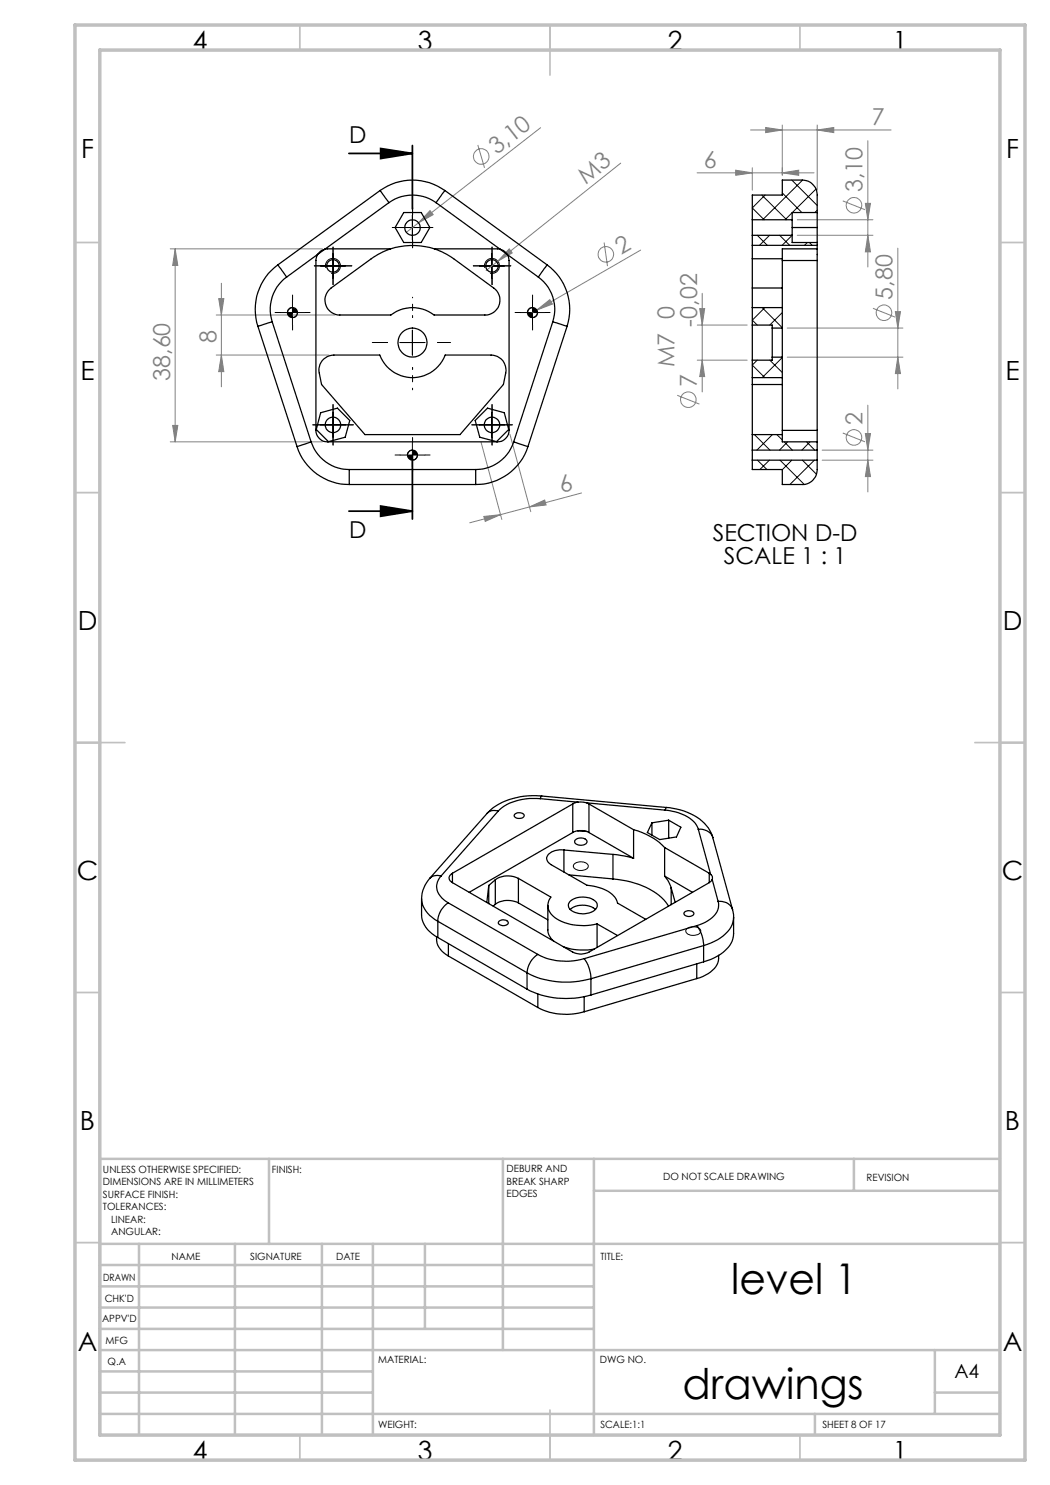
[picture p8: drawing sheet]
<svg xmlns="http://www.w3.org/2000/svg" width="210mm" height="297mm" viewBox="0 0 210 297" stroke-linecap="round" stroke-linejoin="round" font-family="sans-serif">
<g fill="none" stroke="#808080" stroke-width=".2">
<path d="M95.6 29l1.3 4.6M108.1 25.5l-24.4 19.1M124.1 32.6l-24.5 19.6M139.4 34.6h23.4M147.1 34l3.4 .6-3.4 .5zM150.1 26h28.1M150.5 33.5v4.5M153.1 25.5l3.4 .5-3.4 .5zM156.5 25v10M156.5 34.6l3.2-.6v1.1zM163.4 26l3.4-.5v1zM163.4 25v13"/>
<path d="M173.6 28.1v25.3M34 49.8h30.5M35 49.8v38.6M35 49.8l.6 3.3h-1.1zM43.7 59.7h1.1l-.5 3.3zM44.3 56.7v20.7M83.7 44.6l-2.4 1.9M86 42.1l.6 .8-2.9 1.7zM99.6 52.2l-2.4 1.9M101.8 49.8l.6 .8-2.8 1.6zM120.8 48.5l.7 4.7M128.1 50l-20.7 12"/>
<path d="M140.4 58.7v19.7M159.5 44h15.1M159.5 47.1h15.1M168.6 40.2l4.4 1.7M173.1 40.7h1l-.5 3.3zM173.6 47.1l.5 3.3h-1zM179.6 49.6v28.2M43.3 63h23.7M43.3 71h22.5M44.3 71l.5 3.3h-1.1zM107.4 62l2.6-2.1 .5 .9zM107.4 62l-1.8 1"/>
<path d="M135.4 79.1l4.5 1.7M139.5 65h9.9M139.5 72h9.9M139.9 61.7h1l-.5 3.3zM140.4 72l.5 3.3h-1zM157.4 65.6h23.2M157.4 71.4h23.2M174.6 61.7l4.4 1.7M179.1 62.3h1l-.5 3.3zM179.6 71.4l.5 3.3h-1zM34 88.4h30.5M34.5 85.1h1.1l-.6 3.3z"/>
<path d="M96.2 88.4l4.2 15.5M102 86.9l4.2 15.4M116.3 98.6l-16.2 4.3M164.4 90h10.2M164.4 92h10.2M168.6 86.6l4.4 1.8M173.1 86.7h1l-.5 3.3zM173.6 81v17.4M173.6 92l.5 3.3h-1zM96.8 103.3l3.3-.4-3.1 1.4zM100.1 102.9l-6.2 1.7M105.9 101.4l3-1.4 .3 1z"/>
<circle cx="96.2" cy="31.3" r="1.55"/>
<circle cx="121.2" cy="50.9" r="1.56"/>
<circle cx="170.8" cy="41.1" r="1.56"/>
<circle cx="137.7" cy="79.9" r="1.56"/>
<circle cx="176.8" cy="62.5" r="1.55"/>
<circle cx="170.8" cy="87.5" r="1.56"/>
</g>
<g fill="none" stroke="#000" stroke-width=".2">
<path d="M64.1 53.2h5M65.2 53.6a1.5 1.5 0 0 1 1.3-1.9 1.5 1.5 0 0 1 1.6 1.6 1.5 1.5 0 0 1-1.9 1.3M66.6 50.7v5M80 45.5h5M82.5 43v5M95.9 53.2h5M96.9 53.6a1.5 1.5 0 0 1 1.4-1.9 1.5 1.5 0 0 1 1.6 1.6 1.5 1.5 0 0 1-1.9 1.3M98.4 50.7v5M56 62.5h5M58.5 61.5a1.02 1.02 0 0 0-1 1M58.5 60v5M59.5 62.5a.96 .96 0 0 1-1 1"/>
<path d="M80 68.5h5M82.5 66v5M104 62.5h5M106.5 61.5a1.02 1.02 0 0 0-1 1M106.5 60v5M107.5 62.5a1.02 1.02 0 0 1-1 1M64.1 85h5M66.6 82.5v5M80 91h5M82.5 90a1.02 1.02 0 0 0-1 1M82.5 88.5v5M83.5 91a1.02 1.02 0 0 1-1 1"/>
<path d="M95.9 85h5M98.4 82.5v5M114.8 172.8a1.95 1.95 0 0 1 2.9 .3 1.52 1.52 0 0 1-2.3 .9l-.4-.2a.63 .63 0 0 1-.2-1zM137.4 185.7a2.07 2.07 0 0 1 2.7 .4 1.2 1.2 0 0 1-1.6 1l-.5-.1-.6-.3a.61 .61 0 0 1 0-1z"/>
</g>
<path d="M69.8 30.7h12.7M76.1 29.7l6.4 1-6.4 1zM82.5 29.1v12.7M82.5 91.1v12.7M69.8 102.2h12.7M76.1 101.2l6.4 1-6.4 1.1z" fill="none" stroke="#000" stroke-width=".35"/>
<g fill="none" stroke="#000" stroke-width=".2" stroke-dasharray="15.2 1.3 1.3 1.3">
<path d="M64.1 53.2h-1.2M66.6 50.7v-1.3M66.6 55.7v1.2M69.1 53.2h1.3M80 45.5h-1.5M82.5 43v-1.5M82.5 48v1.6M85 45.5h1.6M95.9 53.2h-1.2M98.4 50.7v-1.3M98.4 55.7v1.2M100.9 53.2h1.3"/>
<path d="M56 62.5h-1M58.5 60v-1M58.5 65v1M61 62.5h1M77.5 68.5h-3M77.5 68.5h-.4M82.5 63.5v-.4M82.5 73.5v.4M87.5 68.5h2.6M87.5 68.5h.4M104 62.5h-1M106.5 60v-1"/>
<path d="M106.5 65v1M109 62.5h1M64.1 85h-1.5M66.6 82.5v-1.6M66.6 87.5v1.5M69.1 85h1.6M80 91h-1M82.5 88.5v-1M82.5 93.5v1M85 91h1M95.9 85h-1.5M98.4 82.5v-1.6"/>
<path d="M98.4 87.5v1.5M100.9 85h1.6"/>
</g>
<path d="M82.5 63.5v-4.1" fill="none" stroke="#000" stroke-width=".2" stroke-dasharray="15.2 1.3 1.3 1.3" stroke-dashoffset="15.1"/>
<path d="M82.5 73.5v4.5" fill="none" stroke="#000" stroke-width=".2" stroke-dasharray="15.2 1.3 1.3 1.3" stroke-dashoffset="14.9"/>
<g fill="none" stroke="#c0c0c0" stroke-width=".35">
<path d="M60 5v5M110 5v10M160 5v5M15 48.5h5M200 48.5h5M15 98.5h5M200 98.5h5M15 148.5h10M195 148.5h10M15 198.5h5M200 198.5h5M15 248.5h5"/>
<path d="M200 248.5h5M60 287v5M110 282v10M160 287v5"/>
</g>
<g fill="none" stroke="#c0c0c0" stroke-width=".5">
<path d="M53.8 231.8v17M100.6 231.8v38.2M118.8 231.8v55.2M118.8 238.2h81.2M170.8 231.8v6.4M200 231.8h-180v55.2M20 248.8h180M20 257.3h98.8M20 253h98.8M27.8 248.8v38.2M47 248.8v38.2M64.4 248.8v38.2"/>
<path d="M74.6 248.8v38.2M85 248.8v17M20 265.8h98.8M20 261.5h98.8M20 278.5h54.6M20 274.3h54.6M20 270h180M187 278.5h13M187 270v12.8M20 282.8h180M163 282.8v4.2"/>
</g>
<path d="M15 5h190v287h-190zM20 10h180v277h-180z" fill="none" stroke="#c0c0c0" stroke-width=".7"/>
<g fill="#000">
<path d="M76.1 29.7l6.4 1-6.4 1zM76.1 101.2l6.4 1-6.4 1.1z"/>
<path d="M81.5 91a1.02 1.02 0 0 0 1 1v-1zM82.5 90v1h1v-.1a.97 .97 0 0 0-1-.9zM105.5 62.5a1.02 1.02 0 0 0 1 1v-1zM106.5 61.5v1h1a1.02 1.02 0 0 0-1-1zM57.5 62.5a1.02 1.02 0 0 0 1 1v-1zM58.5 61.5v1h1a.95 .95 0 0 0-1-1z"/>
</g>
<g fill="#808080">
<path d="M107.4 62l2.6-2.1 .5 .9z"/>
<path d="M86 42.1l.6 .8-2.9 1.7z"/>
<path d="M101.8 49.8l.6 .8-2.8 1.6z"/>
<path d="M147.1 34l3.4 .6-3.4 .5zM156.5 34.6l3.2-.6v1.1z"/>
<path d="M153.1 25.5l3.4 .5-3.4 .5zM163.4 26l3.4-.5v1z"/>
<path d="M96.8 103.3l3.3-.4-3.1 1.4zM105.9 101.4l3-1.4 .3 1z"/>
<path d="M35 49.8l.6 3.3h-1.1zM34.5 85.1h1.1l-.6 3.3zM139.9 61.7h1l-.5 3.3zM140.4 72l.5 3.3h-1zM179.1 62.3h1l-.5 3.3zM179.6 71.4l.5 3.3h-1zM173.1 86.7h1l-.5 3.3zM173.6 92l.5 3.3h-1zM173.1 40.7h1l-.5 3.3zM173.6 47.1l.5 3.3h-1z"/>
<path d="M43.7 59.7h1.1l-.5 3.3zM44.3 71l.5 3.3h-1.1z"/>
</g>
<g fill="none" stroke="#000" stroke-width=".25">
<path d="M76 38.1l1.8 2.4M76 38.1a11.1 11.1 0 0 1 13 0M76 38.1l-20.4 14.9M89 38.1l-1.8 2.4M89 38.1l20.4 14.9M55.6 53l1.7 2.4M55.6 53a11 11 0 0 0-4 12.3M57.3 55.4a8 8 0 0 0-2.9 8.9M63.5 50.9l-.3 1v34.2a2.33 2.33 0 0 0 2.3 2.3h34a2.32 2.32 0 0 0 2.3-2.3v-34l-.3-1.2M63.5 50.9l-6.2 4.5M65 49.8l-.7 .3-.8 .8M65 49.8l-1.5 1.1"/>
<path d="M77.8 40.5a8.1 8.1 0 0 1 9.4 0M77.8 40.5l-12.8 9.3M78.1 49.8a14.5 14.5 0 0 1 8.8 0M78.1 49.8h-13.1M78.1 49.8l-1.5 .6-1.9 1-8.5 6.2a2.99 2.99 0 0 0-1.1 3.3 2.99 2.99 0 0 0 2.9 2.1h10.2a7 7 0 0 1 8.6 0h10.2a2.97 2.97 0 0 0 2.8-2 2.97 2.97 0 0 0-1.1-3.4l-8.4-6.2-1.9-1-1.5-.6M80.8 42.5h3.4l1.8 3-1.8 3h-3.4l-1.8-3zM86.9 49.8h13.1M87.2 40.5l12.8 9.3M100 49.8l.6 .3 .9 .8M100 49.8l1.5 1.1M101.5 50.9l6.2 4.5M107.7 55.4a8 8 0 0 1 2.9 8.9"/>
<path d="M109.4 53l-1.7 2.4M109.4 53a11 11 0 0 1 4 12.3M150.5 44v3.1M150.5 44v-5h6v-3h3.9a3 3 0 0 1 3 3v10.1M150.5 49.1v2.6M150.5 57.6v3.9M150.5 47.1v2M150.5 51.7v5.9M150.5 44h7.9M150.5 47.1h7.9M150.5 51.7h6M150.5 49.1h12.9"/>
<path d="M150.5 57.6h6M156.5 57.6v3.9M156.5 51.7v5.9M156.5 52.1h6.9M158.4 44v3.1M158.4 47.1v1.4h5M158.4 45.5h5M163.4 49.1v.7M163.4 49.8h-6.9v1.9M163.4 49.8v2.3M163.4 42.5h-5v1.5M163.4 52.1v34"/>
<path d="M51.6 65.3l7.8 24M54.4 64.3l-2.8 1M54.4 64.3l7.8 24.1M64.5 72.1l1-.8 .9-.3h9.6a7 7 0 0 0 6.5 4.5 7 7 0 0 0 6.5-4.5h9.2a2.97 2.97 0 0 1 2.9 3.6l-.4 2.3-8.7 10h-19l-8.7-10-.5-3.2 .2-.8zM110.6 64.3l2.8 1M110.6 64.3l-7.9 24.1M113.4 65.3l-7.8 24M150.5 65v7M150.5 65h3.9v.6M150.5 61.5v3.5M150.5 72v18M150.5 61.5h6"/>
<path d="M150.5 75.5h6M150.5 76.9h6M154.4 65.6v5.8M154.4 65.6h2.1M154.4 71.4v.6h-3.9M154.4 71.4h2.1M156.5 65.6v5.8M156.5 71.4v17h6.9M156.5 61.5v4.1M59.4 89.3a10.9 10.9 0 0 0 10.5 7.6M62.2 88.4a8 8 0 0 0 7.7 5.5M62.2 88.4l-2.8 .9"/>
<path d="M64.1 82.5l3.4-.9 2.5 2.5-1 3.4-3.3 .8-2.4-2.4zM69.9 93.9v3M69.9 93.9h25.2M69.9 96.9h25.2M95.1 93.9v3M97.5 81.6l3.4 .9 .8 3.4-2.4 2.4-3.3-.8-1-3.4zM102.7 88.4l2.9 .9M102.7 88.4a7.9 7.9 0 0 1-7.6 5.5M105.6 89.3a10.9 10.9 0 0 1-10.5 7.6M150.5 92v1.9h6v3h3.9a2.95 2.95 0 0 0 3-3v-1.9M150.5 90v2M150.5 86.9h6"/>
<path d="M150.5 92h12.9M150.5 90h12.9M156.5 86.1h6.9M163.4 90v2M163.4 86.1v2.3M163.4 88.4v1.6M108.1 159.7a10.6 10.6 0 0 0-8.4 2.5M108.1 159.7l7.5 .7M108.3 159.2a14.3 14.3 0 0 0-10.2 2.8l-.7 .7M108.3 159.2l-.2 .5M108.3 159.2l25 2.3M84.3 179.8v3.2a5.5 5.5 0 0 0 3.3 4.5"/>
<path d="M84.3 179.8a5.6 5.6 0 0 0 3.3 4.5M85.9 175.7a6.6 6.6 0 0 0-1.6 4.1M88.2 175.2a3.1 3.1 0 0 0 .6 4.7l.9 .7M88.2 175.2l-.7-.1-.8 .1-.8 .5M90.5 174.7a.98 .98 0 0 0-.7 .9 .98 .98 0 0 0 .7 .9M90.5 176.5l24 13.9a3.5 3.5 0 0 0 3.3 0l24.1-13.9M90.5 174.7v1.8M97.4 162.7l-11.5 13M97.8 177.1l-.4 3.4M97.8 177.1v3.6M99.1 176l-1.3 1.1M99.1 176v4.9"/>
<path d="M99.7 162.2h-1.5l-.8 .5M99.7 162.2l-11.5 13M103 162.8a1.24 1.24 0 0 1 1.8 .3 1.13 1.13 0 0 1-1 .6 1.13 1.13 0 0 1-1-.6zM103.7 175.7l6.5 3.7a2.73 2.73 0 0 0 .7 4.1 10.7 10.7 0 0 0 8.5 1.3M103.7 175.7a4.5 4.5 0 0 0-4.6 .3M103.7 175.7v4.9M112.8 170a3.2 3.2 0 0 0-3.5 1.5l.2 .8 .7 .6 7.2 4.2a7.3 7.3 0 0 1 5.8 2.7l.3 .8 5.7 3.3M112.8 170l9.8 .9M112.8 170v4.4M113.8 175l8.8 .8M114.5 160.8l-24 13.9M114.5 166.5l-20.7 12"/>
<path d="M114.5 160.8v5.7M115 168.1a1.58 1.58 0 0 1 2.4 .1 1.34 1.34 0 0 1-2.1 .6l-.3-.2zM115.6 160.4l-1.1 .4M115.6 166.2l-1.1 .3M115.6 160.4l1.8 .2M115.6 166.2l.9-.1 .9 .2M115.6 166.2l1.8 .1M117.4 166.3l.4 .2M117.4 160.6l.4 .2M117.4 160.6l15.6 1.4M117.8 166.5l8.9 5.2M117.8 160.8l8.9 5.1"/>
<path d="M117.8 160.8v5.7M122.6 170.9l2.1 .3 2 .5M122.6 175.8a16.1 16.1 0 0 1 10.2 4.2l.9 1.2M122.6 170.9v4.9M126.7 165.9a13.5 13.5 0 0 1 6.2 3.6M126.7 165.9v5.8M130.4 164.6v2.4M132.9 175.2l.8 1.2 .5 1.2M132.9 175.2l5.6 3.3M132.9 169.5l9 5.2M132.9 169.5v5.7M133 162a8.2 8.2 0 0 1 6.3 3.1l.4 .8"/>
<path d="M133.3 161.5a11.5 11.5 0 0 1 8.4 4.1l.9 1.9M133.3 161.5l-.3 .5M133.7 164l-3.3 .6M133.7 164l2.5 1.4-.9 2-3.4 .5-2.4-1.4 .9-1.9M133.7 164v3.6M134.2 177.6l.8 2.9M134.2 177.6v3.3M139.7 165.9a2.59 2.59 0 0 1 2.9 1.6M139.7 165.9l2.4 9M141.9 174.7l.2 .2M141.9 174.7v1.8M142.1 174.9a.8 .8 0 0 1 .4 1"/>
<path d="M142.5 175.9l-.6 .6M142.5 175.9l1.1 4.4M142.6 167.5l3.9 14.4M87.3 187.4a4 4 0 0 0 2.4 3.8M87.6 184.3l17.8 10.3M87.6 184.3v3.2M87.6 187.5l17.8 10.3M89.7 180.6a4.4 4.4 0 0 0-2.1 3.7M89.7 180.6l17.9 10.3M89.7 191.2l17.9 10.3M89.7 188.7v2.5M99.1 180.9l-.5 .3"/>
<path d="M99.8 184.2a1.28 1.28 0 0 1 1.9 .3 1.13 1.13 0 0 1-1 .6 1.13 1.13 0 0 1-1-.6zM103.7 180.6a4.5 4.5 0 0 0-4.6 .3M103.7 180.6l5.9 3.4M105.4 194.6a17.4 17.4 0 0 0 12.8 1.2M105.4 197.8a17.2 17.2 0 0 0 12.8 1.2M105.4 194.6v3.2M107.6 190.9a12.5 12.5 0 0 0 9.2 .8M107.6 190.9a4.7 4.7 0 0 0-2.2 3.7M107.6 198.8v2.7M109.6 181.1v5.1l.2 .8 .4 .7 .5 .5M112.7 189.3a11.4 11.4 0 0 0 6.2 .5M113.9 180.3a4.1 4.1 0 0 1 5.4 .2 1.38 1.38 0 0 1-1.1 2 3.9 3.9 0 0 1-4.4-1l-.1-.7z"/>
<path d="M114 181.9a4.2 4.2 0 0 1 5.1 0M116.8 191.7a7 7 0 0 1 1.4 4.1M116.8 199.4v2.9M118.2 195.8v3.2M119.4 184.8l4.1 2.3M119.4 184.8v4.7M136.9 182.4a1.28 1.28 0 0 1 1.9 .3 1.13 1.13 0 0 1-1 .6 1.13 1.13 0 0 1-1-.6zM139.3 185.1a6.4 6.4 0 0 1 1.4 4M139.3 185.1l-22.5 6.6M139.3 195.7l-22.5 6.6M139.3 192.8v2.9M140.7 189.1l-22.5 6.7"/>
<path d="M140.7 189.1v3.3M140.7 192.4l-22.5 6.6M143.6 180.3a3.4 3.4 0 0 1-2 3.8l-2.3 1M143.6 180.3a2.59 2.59 0 0 1 2.9 1.6M143.7 191.1a3.7 3.7 0 0 1-2.1 3.6l-2.3 1M146.5 181.9l.2 1.5M146.7 183.4v3.3a5.3 5.3 0 0 1-3.2 4.5l-1.3 .7-1.5 .5M146.7 183.4a5.4 5.4 0 0 1-3.2 4.6l-2.8 1.1M107.6 201.5a12.5 12.5 0 0 0 9.2 .8"/>
<circle cx="66.6" cy="53.2" r="1.26"/>
<circle cx="82.5" cy="45.5" r="1.54"/>
<circle cx="98.4" cy="53.2" r="1.26"/>
<circle cx="58.5" cy="62.5" r="1"/>
<circle cx="82.5" cy="68.5" r="2.9"/>
<circle cx="106.5" cy="62.5" r=".99"/>
<circle cx="66.6" cy="85" r="1.55"/>
<circle cx="82.5" cy="91" r=".99"/>
<circle cx="98.4" cy="85" r="1.55"/>
</g>
<g fill="none" stroke="#000" stroke-width=".2">
<path d="M152.4 39l4.9 5M153 39l-2.5 2.6 2.3 2.4M156.5 38.6l3.9 3.9M158.4 36l5 5.1M160.5 36l-8 8M163.2 37.8l-4.7 4.7M151.4 47.1l2.1 2M153.9 47.1l-2 2M155.9 47.1l2 2M158.4 42.5l-1.4 1.5M158.4 47.1l-2 2M161.5 48.5l-.6 .6"/>
<path d="M161.9 48.5l.5 .6M163.4 42l-.4 .5M151.4 72l-.9 1 2.5 2.5M152.4 61.5l4.1 4M153 61.5l-2.5 2.5 .9 1M154 72l2.5 2.5M156.5 71.5l-4.1 4M156.5 62.5l-2.5 2.5M150.9 86.9l3.1 3.1M151.5 92l1.9 1.9M153.9 92l-1.9 1.9M154.5 86.9l-3.1 3.1"/>
<path d="M155.4 86.9l1.1 1.1M156 92l4.9 4.9M156.8 88.4l1.7 1.6M157.5 88.4l-1.6 1.6M158.4 92l-1.9 1.9M160.5 92l2.8 2.9M161.3 88.4l1.6 1.6M162 88.4l-1.6 1.6M162.9 92l-4.9 4.9"/>
</g>
<g font-size="8.5">
<text x="146.2" y="258.8">level 1</text>
<text x="136.5" y="279.7">drawings</text>
</g>
<g font-size="5.3">
<text x="38.5" y="9.9">4</text>
<text x="83.5" y="9.9">3</text>
<text x="133.6" y="9.9">2</text>
<text x="178.6" y="9.9">1</text>
<text x="16.2" y="31.7">F</text>
<text x="201.2" y="31.7">F</text>
<text x="16.1" y="75.9">E</text>
<text x="201.1" y="75.9">E</text>
<text x="15.5" y="125.9">D</text>
<text x="200.5" y="125.9">D</text>
<text x="15.4" y="175.9">C</text>
<text x="200.4" y="175.9">C</text>
<text x="16" y="225.9">B</text>
<text x="201" y="225.9">B</text>
<text x="15.5" y="270.2">A</text>
<text x="200.5" y="270.2">A</text>
<text x="38.5" y="291.9">4</text>
<text x="83.5" y="291.9">3</text>
<text x="133.6" y="291.9">2</text>
<text x="178.6" y="291.9">1</text>
</g>
<g font-size="4.7">
<text x="69.8" y="28.6">D</text>
<text x="69.8" y="107.6">D</text>
<text x="142.6" y="108.3">SECTION D-D</text>
<text x="144.7" y="112.8">SCALE 1 : 1</text>
</g>
<g font-size="4.7" fill="#808080">
<text x="174.4" y="25">7</text>
<text x="99.3" y="31.1" transform="rotate(-38 99.3 31.1)">3,10</text>
<text x="140.7" y="33.5">6</text>
<text x="117.1" y="36.9" transform="rotate(-39 117.1 36.9)">M3</text>
<text x="172.5" y="38.5" transform="rotate(-90 172.5 38.5)">3,10</text>
<text x="124.3" y="51.1" transform="rotate(-30 124.3 51.1)">2</text>
<text x="178.5" y="60" transform="rotate(-90 178.5 60)">5,80</text>
<text x="134.9" y="63.8" transform="rotate(-90 134.9 63.8)">0</text>
<text x="139.5" y="65.3" transform="rotate(-90 139.5 65.3)">-</text>
<text x="139.5" y="63.8" transform="rotate(-90 139.5 63.8)">0,02</text>
<text x="43.3" y="68.6" transform="rotate(-90 43.3 68.6)">8</text>
<text x="34" y="76.2" transform="rotate(-90 34 76.2)">38,60</text>
<text x="134.9" y="73.5" transform="rotate(-90 134.9 73.5)">M7</text>
<text x="139.4" y="77.4" transform="rotate(-90 139.4 77.4)">7</text>
<text x="172.5" y="84.9" transform="rotate(-90 172.5 84.9)">2</text>
<text x="112.3" y="98.6" transform="rotate(-15 112.3 98.6)">6</text>
</g>
<text font-size="3.9" x="190.9" y="275.5">A4</text>
<g font-size="2">
<text x="20.6" y="234.6">UNLESS OTHERWISE SPECIFIED:</text>
<text x="20.6" y="237.1">DIMENSIONS ARE IN MILLIMETERS</text>
<text x="20.6" y="239.6">SURFACE FINISH:</text>
<text x="54.4" y="234.6">FINISH:</text>
<text x="101.3" y="234.5">DEBURR AND</text>
<text x="101.3" y="237">BREAK SHARP</text>
<text x="101.3" y="239.5">EDGES</text>
<text x="132.6" y="236">DO NOT SCALE DRAWING</text>
<text x="173.3" y="236.2">REVISION</text>
<text x="20.6" y="242.1">TOLERANCES:</text>
<text x="22.2" y="244.6">LINEAR:</text>
<text x="22.2" y="247.1">ANGULAR:</text>
<text x="34.3" y="252">NAME</text>
<text x="50" y="251.9">SIGNATURE</text>
<text x="67.2" y="251.9">DATE</text>
<text x="120.1" y="251.9">TITLE:</text>
<text x="20.6" y="256.1">DRAWN</text>
<text x="20.9" y="260.3">CHK'D</text>
<text x="20.4" y="264.4">APPV'D</text>
<text x="21.1" y="268.8">MFG</text>
<text x="21.5" y="273">Q.A</text>
<text x="75.6" y="272.5">MATERIAL:</text>
<text x="120" y="272.5">DWG NO.</text>
<text x="75.6" y="285.5">WEIGHT:</text>
<text x="120.1" y="285.6">SCALE:1:1</text>
<text x="164.5" y="285.6">SHEET 8 OF 17</text>
</g>
</svg>
